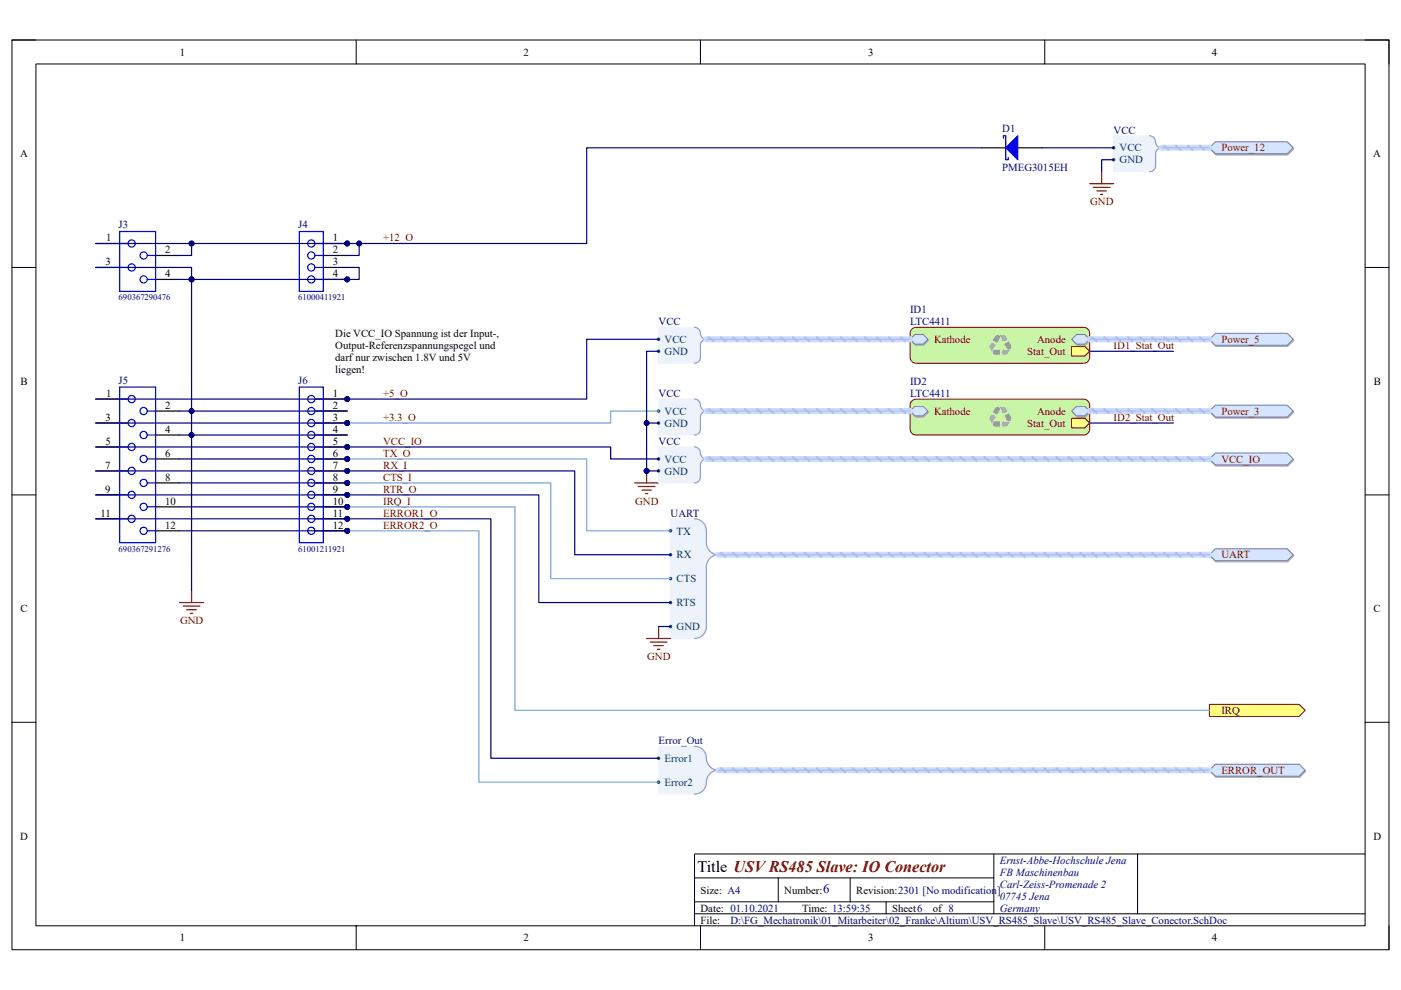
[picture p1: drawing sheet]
<svg xmlns="http://www.w3.org/2000/svg" width="297mm" height="210mm" viewBox="0 0 297 210" stroke-linecap="round" stroke-linejoin="round" font-family="sans-serif">
<path d="M2.5 8.5h292v192.9h-292z" fill="none" stroke="#000" stroke-width=".21"/>
<path d="M7.6 13.6h281.8v182.8h-281.8z" fill="#fff"/>
<g fill="none" stroke="#000" stroke-width=".21">
<path d="M2.5 8.5h5.1M7.6 13.6h281.8v182.8h-281.8zM75.5 8.5v5.1M148.5 8.5v5.1M221.5 8.5v5.1M289.4 8.5h5.1v5.1M2.5 56.7h5.1M289.4 56.7h5.1M2.5 105h5.1M289.4 105h5.1M2.5 153.2h5.1M289.4 153.2h5.1"/>
<path d="M75.5 196.4v5M147.3 186.2h63.4M147.3 193.8h142.1M147.3 191.3h63.4M148.5 196.4v5M165 186.2v5.1M180.3 186.2v5.1M187.9 191.3v2.5M210.7 181.1v12.7M221.5 196.4v5M241.2 181.1h-93.9v15.3M289.4 181.1h-48.2v12.7"/>
<path d="M294.5 196.4v5"/>
</g>
<path d="M256.5 87.4l1.3-1.2h15.2l1.3 1.2-1.3 1.3h-15.2z" fill-rule="evenodd" fill="#bac0ca"/>
<path d="M256.5 87.4l1.3-1.2h15.2l1.3 1.2-1.3 1.3h-15.2z" fill="none" stroke="#a6acb6" stroke-width=".21"/>
<path d="M256.4 87.2l1.3-1.3h15.2l1.3 1.3-1.3 1.3h-15.2z" fill-rule="evenodd" fill="#d5e4ff"/>
<path d="M256.4 87.2l1.3-1.3h15.2l1.3 1.3-1.3 1.3h-15.2z" fill="none" stroke="#70809b" stroke-width=".21"/>
<path d="M256.5 72.2l1.3-1.2h15.2l1.3 1.2-1.3 1.3h-15.2z" fill-rule="evenodd" fill="#bac0ca"/>
<path d="M256.5 72.2l1.3-1.2h15.2l1.3 1.2-1.3 1.3h-15.2z" fill="none" stroke="#a6acb6" stroke-width=".21"/>
<path d="M256.4 72l1.3-1.3h15.2l1.3 1.3-1.3 1.2h-15.2z" fill-rule="evenodd" fill="#d5e4ff"/>
<path d="M256.4 72l1.3-1.3h15.2l1.3 1.3-1.3 1.2h-15.2z" fill="none" stroke="#70809b" stroke-width=".21"/>
<path d="M256.5 31.6l1.3-1.3h15.2l1.3 1.3-1.3 1.3h-15.2z" fill-rule="evenodd" fill="#bac0ca"/>
<path d="M256.5 31.6l1.3-1.3h15.2l1.3 1.3-1.3 1.3h-15.2z" fill="none" stroke="#a6acb6" stroke-width=".21"/>
<path d="M256.4 31.3l1.3-1.2h15.2l1.3 1.2-1.3 1.3h-15.2z" fill-rule="evenodd" fill="#d5e4ff"/>
<path d="M256.4 31.3l1.3-1.2h15.2l1.3 1.2-1.3 1.3h-15.2z" fill="none" stroke="#70809b" stroke-width=".21"/>
<path d="M193.2 85.2l.6-.5h.4h35.6a1.26 1.26 0 0 1 1.2 1.2v5.1a1.26 1.26 0 0 1-1.2 1.3h-35.6a1.26 1.26 0 0 1-1.2-1.3v-5.1z" fill-rule="evenodd" fill="#c8f6a6"/>
<path d="M193.2 85.2l.6-.5h.4h35.6a1.26 1.26 0 0 1 1.2 1.2v5.1a1.26 1.26 0 0 1-1.2 1.3h-35.6a1.26 1.26 0 0 1-1.2-1.3v-5.1z" fill="none" stroke="#800000" stroke-width=".21"/>
<path d="M211.7 86.3h1.3l.5 .6 .4-.2-.6 1h-1.1l.3-.2-.5-1z" fill="#83d79a"/>
<path d="M211.2 86.3h.4l.5 .5-.7 1.2-1-.6z" fill="#83bc95"/>
<path d="M212.8 89v.4h1.2l.3-.1-.6 1.1-.9 .1v.5l-.5-1z" fill="#83d79a"/>
<path d="M212.9 88.2l1-.6a1.85 1.85 0 0 1 .5 1.4l-.2 .3-.6 .1z" fill="#83bc95"/>
<path d="M209.7 87.9h1.1l.6 1-.4-.2-.6 1v.3l-.7-1.2 .4-.7z" fill="#83d79a"/>
<path d="M210.6 89.4h1.4v1.1a1.72 1.72 0 0 1-1.5-.3z" fill="#83bc95"/>
<path d="M227.3 87.4l1.1-1h1.7l1.1 1-1.1 1.1h-1.7z" fill-rule="evenodd" fill="#bac0ca"/>
<path d="M227.3 87.4l1.1-1h1.7l1.1 1-1.1 1.1h-1.7z" fill="none" stroke="#a6acb6" stroke-width=".21"/>
<path d="M227.2 87.2l1-1h1.8l1 1-1 1h-1.8z" fill-rule="evenodd" fill="#d5e4ff"/>
<path d="M227.2 87.2l1-1h1.8l1 1-1 1h-1.8z" fill="none" stroke="#70809b" stroke-width=".21"/>
<path d="M193.1 87.4l1-1h1.8l1 1-1 1.1h-1.8z" fill-rule="evenodd" fill="#bac0ca"/>
<path d="M193.1 87.4l1-1h1.8l1 1-1 1.1h-1.8z" fill="none" stroke="#a6acb6" stroke-width=".21"/>
<path d="M193 87.2l1-1h1.7l1.1 1-1.1 1h-1.7z" fill-rule="evenodd" fill="#d5e4ff"/>
<path d="M193 87.2l1-1h1.7l1.1 1-1.1 1h-1.7z" fill="none" stroke="#70809b" stroke-width=".21"/>
<path d="M227.2 88.7h2.8l1 1-1 1h-2.8z" fill-rule="evenodd" fill="#ffff80"/>
<path d="M227.2 88.7h2.8l1 1-1 1h-2.8z" fill="none" stroke="#800000" stroke-width=".21"/>
<path d="M193.2 69.9l.6-.4 .4-.1h35.6a1.27 1.27 0 0 1 1.2 1.3v5.1a1.27 1.27 0 0 1-1.2 1.2h-35.6a1.27 1.27 0 0 1-1.2-1.2v-5.1z" fill-rule="evenodd" fill="#c8f6a6"/>
<path d="M193.2 69.9l.6-.4 .4-.1h35.6a1.27 1.27 0 0 1 1.2 1.3v5.1a1.27 1.27 0 0 1-1.2 1.2h-35.6a1.27 1.27 0 0 1-1.2-1.2v-5.1z" fill="none" stroke="#800000" stroke-width=".21"/>
<path d="M211.7 71h1.3l.5 .7 .4-.2-.6 .9h-1.1l.3-.2-.5-.9z" fill="#83d79a"/>
<path d="M211.2 71.1l.4-.1 .5 .6-.7 1.1-1-.5z" fill="#83bc95"/>
<path d="M212.8 73.8v.4h1.2l.3-.2-.6 1.1-.9 .2v.4l-.5-.9z" fill="#83d79a"/>
<path d="M212.9 72.9l1-.5a1.85 1.85 0 0 1 .5 1.4l-.2 .2-.6 .1z" fill="#83bc95"/>
<path d="M209.7 72.7h1.1l.6 .9-.4-.2-.6 1.1v.3l-.7-1.2 .4-.7z" fill="#83d79a"/>
<path d="M210.6 74.1h1.4v1.1a1.72 1.72 0 0 1-1.5-.2z" fill="#83bc95"/>
<path d="M227.3 72.2l1.1-1h1.7l1.1 1-1.1 1h-1.7z" fill-rule="evenodd" fill="#bac0ca"/>
<path d="M227.3 72.2l1.1-1h1.7l1.1 1-1.1 1h-1.7z" fill="none" stroke="#a6acb6" stroke-width=".21"/>
<path d="M227.2 72l1-1h1.8l1 1-1 1h-1.8z" fill-rule="evenodd" fill="#d5e4ff"/>
<path d="M227.2 72l1-1h1.8l1 1-1 1h-1.8z" fill="none" stroke="#70809b" stroke-width=".21"/>
<path d="M193.1 72.2l1-1h1.8l1 1-1 1h-1.8z" fill-rule="evenodd" fill="#bac0ca"/>
<path d="M193.1 72.2l1-1h1.8l1 1-1 1h-1.8z" fill="none" stroke="#a6acb6" stroke-width=".21"/>
<path d="M194 71h1.7l1.1 1-1.1 1h-1.7l-1-1z" fill-rule="evenodd" fill="#d5e4ff"/>
<path d="M194 71h1.7l1.1 1-1.1 1h-1.7l-1-1z" fill="none" stroke="#70809b" stroke-width=".21"/>
<path d="M227.2 73.5h2.8l1 1-1 1h-2.8z" fill-rule="evenodd" fill="#ffff80"/>
<path d="M227.2 73.5h2.8l1 1-1 1h-2.8z" fill="none" stroke="#800000" stroke-width=".21"/>
<path d="M38.1 127.8h5.1M38.8 128.6h3.6M39.6 129.3h2M40.4 130.1h.5M40.6 125.3v2.5" fill="none" stroke="#800000" stroke-width=".25"/>
<path d="M139.6 69.4h7.6a1.3 1.3 0 0 1 1.3 1.6l.3 .5 .7 .5-.7 .4-.3 .5v2.9l-.1 .6-.5 .5-.7 .1h-7.6z" fill-rule="evenodd" fill="#edf2fb"/>
<path d="M139.6 69.4h7.6a1.3 1.3 0 0 1 1.3 1.6l.3 .5 .7 .5-.7 .4-.3 .5v2.9l-.1 .6-.5 .5-.7 .1h-7.6z" fill="none" stroke="#edf2fb" stroke-width=".21"/>
<path d="M147.2 69.4a1.42 1.42 0 0 1 1.4 1.7 1.28 1.28 0 0 0 1.2 .9 1.26 1.26 0 0 0-1.3 1.2v2.6a1.25 1.25 0 0 1-1.3 1.2" fill="none" stroke="#909ec9" stroke-width=".25"/>
<circle cx="139.6" cy="72" r=".25" fill="#003a70"/>
<circle cx="139.6" cy="72" r=".25" fill="none" stroke="#003a70" stroke-width=".21"/>
<circle cx="139.6" cy="74.5" r=".25" fill="#003a70"/>
<circle cx="139.6" cy="74.5" r=".25" fill="none" stroke="#003a70" stroke-width=".21"/>
<path d="M139.6 84.6h7.6a1.3 1.3 0 0 1 1.3 1.6l.3 .6 .7 .4-.7 .4-.3 .5v2.9l-.1 .6-.5 .5-.7 .2h-7.6z" fill-rule="evenodd" fill="#edf2fb"/>
<path d="M139.6 84.6h7.6a1.3 1.3 0 0 1 1.3 1.6l.3 .6 .7 .4-.7 .4-.3 .5v2.9l-.1 .6-.5 .5-.7 .2h-7.6z" fill="none" stroke="#edf2fb" stroke-width=".21"/>
<path d="M147.2 84.6a1.43 1.43 0 0 1 1.4 1.7 1.28 1.28 0 0 0 1.2 .9 1.27 1.27 0 0 0-1.3 1.3v2.5a1.26 1.26 0 0 1-1.3 1.3" fill="none" stroke="#909ec9" stroke-width=".25"/>
<circle cx="139.6" cy="87.2" r=".25" fill="#003a70"/>
<circle cx="139.6" cy="87.2" r=".25" fill="none" stroke="#003a70" stroke-width=".21"/>
<circle cx="139.6" cy="89.7" r=".25" fill="#003a70"/>
<circle cx="139.6" cy="89.7" r=".25" fill="none" stroke="#003a70" stroke-width=".21"/>
<path d="M137.1 99.9v2.5M134.6 102.4h5M135.3 103.2h3.6M136.1 103.9h2M136.8 104.7h.5" fill="none" stroke="#800000" stroke-width=".25"/>
<circle cx="137.1" cy="99.9" r=".51" fill="#000080"/>
<circle cx="137.1" cy="99.9" r=".51" fill="none" stroke="#000080" stroke-width=".21"/>
<path d="M236.1 28.8h7.6a1.33 1.33 0 0 1 1.3 1.6l.3 .5 .7 .4-.7 .5-.3 .5v2.9l-.2 .6-.4 .5-.7 .1h-7.6z" fill-rule="evenodd" fill="#edf2fb"/>
<path d="M236.1 28.8h7.6a1.33 1.33 0 0 1 1.3 1.6l.3 .5 .7 .4-.7 .5-.3 .5v2.9l-.2 .6-.4 .5-.7 .1h-7.6z" fill="none" stroke="#edf2fb" stroke-width=".21"/>
<path d="M243.7 28.8a1.44 1.44 0 0 1 1.4 1.7 1.26 1.26 0 0 0 1.2 .8 1.26 1.26 0 0 0-1.3 1.3v2.6a1.27 1.27 0 0 1-1.3 1.2" fill="none" stroke="#909ec9" stroke-width=".25"/>
<circle cx="236.1" cy="31.3" r=".25" fill="#003a70"/>
<circle cx="236.1" cy="31.3" r=".25" fill="none" stroke="#003a70" stroke-width=".21"/>
<circle cx="236.1" cy="33.9" r=".25" fill="#003a70"/>
<circle cx="236.1" cy="33.9" r=".25" fill="none" stroke="#003a70" stroke-width=".21"/>
<path d="M231 39h5.1M231.8 39.7h3.5M233.6 36.4v2.6M232.6 40.5h2M233.3 41.2h.5" fill="none" stroke="#800000" stroke-width=".25"/>
<circle cx="73.6" cy="84.6" r=".51" fill="#000080"/>
<circle cx="73.6" cy="84.6" r=".51" fill="none" stroke="#000080" stroke-width=".21"/>
<circle cx="73.6" cy="89.7" r=".51" fill="#000080"/>
<circle cx="73.6" cy="89.7" r=".51" fill="none" stroke="#000080" stroke-width=".21"/>
<circle cx="73.6" cy="94.8" r=".51" fill="#000080"/>
<circle cx="73.6" cy="94.8" r=".51" fill="none" stroke="#000080" stroke-width=".21"/>
<circle cx="73.6" cy="97.3" r=".51" fill="#000080"/>
<circle cx="73.6" cy="97.3" r=".51" fill="none" stroke="#000080" stroke-width=".21"/>
<circle cx="73.6" cy="99.9" r=".51" fill="#000080"/>
<circle cx="73.6" cy="99.9" r=".51" fill="none" stroke="#000080" stroke-width=".21"/>
<circle cx="73.6" cy="102.4" r=".51" fill="#000080"/>
<circle cx="73.6" cy="102.4" r=".51" fill="none" stroke="#000080" stroke-width=".21"/>
<circle cx="73.6" cy="105" r=".51" fill="#000080"/>
<circle cx="73.6" cy="105" r=".51" fill="none" stroke="#000080" stroke-width=".21"/>
<circle cx="73.6" cy="107.5" r=".51" fill="#000080"/>
<circle cx="73.6" cy="107.5" r=".51" fill="none" stroke="#000080" stroke-width=".21"/>
<circle cx="73.6" cy="110" r=".51" fill="#000080"/>
<circle cx="73.6" cy="110" r=".51" fill="none" stroke="#000080" stroke-width=".21"/>
<circle cx="73.6" cy="112.6" r=".51" fill="#000080"/>
<circle cx="73.6" cy="112.6" r=".51" fill="none" stroke="#000080" stroke-width=".21"/>
<g fill="none" stroke="#00f" stroke-width=".25">
<circle cx="66" cy="99.9" r=".76"/>
<circle cx="66" cy="94.8" r=".76"/>
<circle cx="66" cy="87.2" r=".76"/>
<circle cx="66" cy="84.6" r=".76"/>
<circle cx="66" cy="89.7" r=".76"/>
<circle cx="66" cy="92.3" r=".76"/>
<circle cx="66" cy="97.3" r=".76"/>
<circle cx="66" cy="102.4" r=".76"/>
<circle cx="66" cy="105" r=".76"/>
<circle cx="66" cy="110" r=".76"/>
<circle cx="66" cy="112.6" r=".76"/>
<circle cx="66" cy="107.5" r=".76"/>
</g>
<path d="M68.5 87.2h5.1M68.5 84.6h5.1" fill="none" stroke="#000" stroke-width=".25"/>
<circle cx="73.6" cy="84.6" r=".51" fill="#000080"/>
<circle cx="73.6" cy="84.6" r=".51" fill="none" stroke="#000080" stroke-width=".21"/>
<path d="M66.8 87.2h1.7M66.8 84.6h1.7" fill="none" stroke="#00f" stroke-width=".25"/>
<path d="M68.5 89.7h5.1" fill="none" stroke="#000" stroke-width=".25"/>
<circle cx="73.6" cy="89.7" r=".51" fill="#000080"/>
<circle cx="73.6" cy="89.7" r=".51" fill="none" stroke="#000080" stroke-width=".21"/>
<path d="M66.8 89.7h1.7M66.8 92.3h1.7" fill="none" stroke="#00f" stroke-width=".25"/>
<path d="M68.5 92.3h5.1M68.5 94.8h5.1" fill="none" stroke="#000" stroke-width=".25"/>
<circle cx="73.6" cy="94.8" r=".51" fill="#000080"/>
<circle cx="73.6" cy="94.8" r=".51" fill="none" stroke="#000080" stroke-width=".21"/>
<path d="M66.8 94.8h1.7" fill="none" stroke="#00f" stroke-width=".25"/>
<path d="M68.5 97.3h5.1" fill="none" stroke="#000" stroke-width=".25"/>
<circle cx="73.6" cy="97.3" r=".51" fill="#000080"/>
<circle cx="73.6" cy="97.3" r=".51" fill="none" stroke="#000080" stroke-width=".21"/>
<path d="M66.8 97.3h1.7" fill="none" stroke="#00f" stroke-width=".25"/>
<path d="M68.5 99.9h5.1" fill="none" stroke="#000" stroke-width=".25"/>
<circle cx="73.6" cy="99.9" r=".51" fill="#000080"/>
<circle cx="73.6" cy="99.9" r=".51" fill="none" stroke="#000080" stroke-width=".21"/>
<path d="M66.8 99.9h1.7" fill="none" stroke="#00f" stroke-width=".25"/>
<path d="M68.5 102.4h5.1" fill="none" stroke="#000" stroke-width=".25"/>
<circle cx="73.6" cy="102.4" r=".51" fill="#000080"/>
<circle cx="73.6" cy="102.4" r=".51" fill="none" stroke="#000080" stroke-width=".21"/>
<path d="M66.8 102.4h1.7" fill="none" stroke="#00f" stroke-width=".25"/>
<path d="M68.5 105h5.1" fill="none" stroke="#000" stroke-width=".25"/>
<circle cx="73.6" cy="105" r=".51" fill="#000080"/>
<circle cx="73.6" cy="105" r=".51" fill="none" stroke="#000080" stroke-width=".21"/>
<path d="M66.8 105h1.7" fill="none" stroke="#00f" stroke-width=".25"/>
<path d="M68.5 107.5h5.1" fill="none" stroke="#000" stroke-width=".25"/>
<circle cx="73.6" cy="107.5" r=".51" fill="#000080"/>
<circle cx="73.6" cy="107.5" r=".51" fill="none" stroke="#000080" stroke-width=".21"/>
<path d="M66.8 107.5h1.7" fill="none" stroke="#00f" stroke-width=".25"/>
<path d="M68.5 110h5.1" fill="none" stroke="#000" stroke-width=".25"/>
<circle cx="73.6" cy="110" r=".51" fill="#000080"/>
<circle cx="73.6" cy="110" r=".51" fill="none" stroke="#000080" stroke-width=".21"/>
<path d="M66.8 110h1.7" fill="none" stroke="#00f" stroke-width=".25"/>
<path d="M68.5 112.6h5.1" fill="none" stroke="#000" stroke-width=".25"/>
<circle cx="73.6" cy="112.6" r=".51" fill="#000080"/>
<circle cx="73.6" cy="112.6" r=".51" fill="none" stroke="#000080" stroke-width=".21"/>
<path d="M63.5 82.1h5v33h-5zM66.8 112.6h1.7" fill="none" stroke="#00f" stroke-width=".25"/>
<path d="M257.8 96.3h15.2l1.3 1.3-1.3 1.3h-15.2l-1.3-1.3z" fill-rule="evenodd" fill="#bac0ca"/>
<path d="M257.8 96.3h15.2l1.3 1.3-1.3 1.3h-15.2l-1.3-1.3z" fill="none" stroke="#a6acb6" stroke-width=".21"/>
<path d="M256.4 97.3l1.3-1.2h15.2l1.3 1.2-1.3 1.3h-15.2z" fill-rule="evenodd" fill="#d5e4ff"/>
<path d="M256.4 97.3l1.3-1.2h15.2l1.3 1.2-1.3 1.3h-15.2z" fill="none" stroke="#70809b" stroke-width=".21"/>
<path d="M139.6 94.8h7.6a1.3 1.3 0 0 1 1.3 1.6l.3 .5 .7 .4-.7 .5-.3 .5v2.9l-.1 .6-.5 .5-.7 .1h-7.6z" fill-rule="evenodd" fill="#edf2fb"/>
<path d="M139.6 94.8h7.6a1.3 1.3 0 0 1 1.3 1.6l.3 .5 .7 .4-.7 .5-.3 .5v2.9l-.1 .6-.5 .5-.7 .1h-7.6z" fill="none" stroke="#edf2fb" stroke-width=".21"/>
<path d="M147.2 94.8a1.43 1.43 0 0 1 1.4 1.7 1.28 1.28 0 0 0 1.2 .8 1.27 1.27 0 0 0-1.3 1.3v2.6a1.26 1.26 0 0 1-1.3 1.2" fill="none" stroke="#909ec9" stroke-width=".25"/>
<circle cx="139.6" cy="97.3" r=".25" fill="#003a70"/>
<circle cx="139.6" cy="97.3" r=".25" fill="none" stroke="#003a70" stroke-width=".21"/>
<circle cx="139.6" cy="99.9" r=".25" fill="#003a70"/>
<circle cx="139.6" cy="99.9" r=".25" fill="none" stroke="#003a70" stroke-width=".21"/>
<path d="M256.4 149.4h19.1l1.2 1.3-1.2 1.2h-19.1z" fill-rule="evenodd" fill="#ffff80"/>
<path d="M256.4 149.4h19.1l1.2 1.3-1.2 1.2h-19.1z" fill="none" stroke="#800000" stroke-width=".21"/>
<path d="M257.8 162.3h17.8l1.3 1.3-1.3 1.3h-17.8l-1.3-1.3z" fill-rule="evenodd" fill="#bac0ca"/>
<path d="M257.8 162.3h17.8l1.3 1.3-1.3 1.3h-17.8l-1.3-1.3z" fill="none" stroke="#a6acb6" stroke-width=".21"/>
<path d="M256.4 163.4l1.3-1.3h17.8l1.2 1.3-1.2 1.2h-17.8z" fill-rule="evenodd" fill="#d5e4ff"/>
<path d="M256.4 163.4l1.3-1.3h17.8l1.2 1.3-1.2 1.2h-17.8z" fill="none" stroke="#70809b" stroke-width=".21"/>
<path d="M142.2 110h5l1.3 .4 1 .9 .3 1.3v3.2l.6 1 1.3 .9-1.3 .8-.6 1.1v13.3l-.3 1.3-1 .9-1.3 .3h-5z" fill-rule="evenodd" fill="#edf2fb"/>
<path d="M142.2 110h5l1.3 .4 1 .9 .3 1.3v3.2l.6 1 1.3 .9-1.3 .8-.6 1.1v13.3l-.3 1.3-1 .9-1.3 .3h-5z" fill="none" stroke="#edf2fb" stroke-width=".21"/>
<path d="M147.2 110a2.52 2.52 0 0 1 2.6 2.6v2.5a2.55 2.55 0 0 0 2.5 2.6 2.53 2.53 0 0 0-2.5 2.5v12.7a2.53 2.53 0 0 1-2.6 2.5" fill="none" stroke="#909ec9" stroke-width=".25"/>
<circle cx="142.2" cy="117.7" r=".25" fill="#003a70"/>
<circle cx="142.2" cy="117.7" r=".25" fill="none" stroke="#003a70" stroke-width=".21"/>
<circle cx="142.2" cy="112.6" r=".25" fill="#003a70"/>
<circle cx="142.2" cy="112.6" r=".25" fill="none" stroke="#003a70" stroke-width=".21"/>
<circle cx="142.2" cy="127.8" r=".25" fill="#003a70"/>
<circle cx="142.2" cy="127.8" r=".25" fill="none" stroke="#003a70" stroke-width=".21"/>
<circle cx="142.2" cy="122.7" r=".25" fill="#003a70"/>
<circle cx="142.2" cy="122.7" r=".25" fill="none" stroke="#003a70" stroke-width=".21"/>
<circle cx="142.2" cy="132.9" r=".25" fill="#003a70"/>
<circle cx="142.2" cy="132.9" r=".25" fill="none" stroke="#003a70" stroke-width=".21"/>
<path d="M256.5 117.9l1.3-1.3h15.2l1.3 1.3-1.3 1.3h-15.2z" fill-rule="evenodd" fill="#bac0ca"/>
<path d="M256.5 117.9l1.3-1.3h15.2l1.3 1.3-1.3 1.3h-15.2z" fill="none" stroke="#a6acb6" stroke-width=".21"/>
<path d="M256.4 117.7l1.3-1.3h15.2l1.3 1.3-1.3 1.2h-15.2z" fill-rule="evenodd" fill="#d5e4ff"/>
<path d="M256.4 117.7l1.3-1.3h15.2l1.3 1.3-1.3 1.2h-15.2z" fill="none" stroke="#70809b" stroke-width=".21"/>
<path d="M137.1 135.4h5.1M137.9 136.2h3.5M138.6 136.9h2M139.4 137.7h.5M139.6 132.9v2.5" fill="none" stroke="#800000" stroke-width=".25"/>
<path d="M139.6 158.3h7.6a2.62 2.62 0 0 1 2.6 3.2l.6 1 1.3 .9-1.3 .8-.6 1.1a2.62 2.62 0 0 1-2.6 3.1h-7.6z" fill-rule="evenodd" fill="#edf2fb"/>
<path d="M139.6 158.3h7.6a2.62 2.62 0 0 1 2.6 3.2l.6 1 1.3 .9-1.3 .8-.6 1.1a2.62 2.62 0 0 1-2.6 3.1h-7.6z" fill="none" stroke="#edf2fb" stroke-width=".21"/>
<path d="M147.2 158.3a2.71 2.71 0 0 1 2.6 3.1 2.55 2.55 0 0 0 2.5 2 2.72 2.72 0 0 0-2.6 3.1 2.52 2.52 0 0 1-2.5 1.9" fill="none" stroke="#909ec9" stroke-width=".25"/>
<circle cx="139.6" cy="160.8" r=".25" fill="#003a70"/>
<circle cx="139.6" cy="160.8" r=".25" fill="none" stroke="#003a70" stroke-width=".21"/>
<circle cx="139.6" cy="165.9" r=".25" fill="#003a70"/>
<circle cx="139.6" cy="165.9" r=".25" fill="none" stroke="#003a70" stroke-width=".21"/>
<path d="M208.2 31.3h5.1M215.8 31.3h5.1" fill="none" stroke="#000" stroke-width=".25"/>
<path d="M213.3 31.3l2.5-2.5v5.1z" fill="#00f"/>
<path d="M212.7 29.3v-.5h.6v5.1h.5v-.5M213.3 31.3l2.5-2.5v5.1z" fill="none" stroke="#00f" stroke-width=".25"/>
<circle cx="73.6" cy="51.6" r=".51" fill="#000080"/>
<circle cx="73.6" cy="51.6" r=".51" fill="none" stroke="#000080" stroke-width=".21"/>
<circle cx="73.6" cy="59.3" r=".51" fill="#000080"/>
<circle cx="73.6" cy="59.3" r=".51" fill="none" stroke="#000080" stroke-width=".21"/>
<g fill="none" stroke="#00f" stroke-width=".25">
<circle cx="66" cy="56.7" r=".76"/>
<circle cx="66" cy="54.2" r=".76"/>
<circle cx="66" cy="51.6" r=".76"/>
<circle cx="66" cy="59.3" r=".76"/>
</g>
<path d="M68.5 54.2h5.1M68.5 51.6h5.1" fill="none" stroke="#000" stroke-width=".25"/>
<circle cx="73.6" cy="51.6" r=".51" fill="#000080"/>
<circle cx="73.6" cy="51.6" r=".51" fill="none" stroke="#000080" stroke-width=".21"/>
<path d="M66.8 54.2h1.7M66.8 51.6h1.7M66.8 56.7h1.7" fill="none" stroke="#00f" stroke-width=".25"/>
<path d="M68.5 56.7h5.1M68.5 59.3h5.1" fill="none" stroke="#000" stroke-width=".25"/>
<circle cx="73.6" cy="59.3" r=".51" fill="#000080"/>
<circle cx="73.6" cy="59.3" r=".51" fill="none" stroke="#000080" stroke-width=".21"/>
<g fill="none" stroke="#00f" stroke-width=".25">
<path d="M25.4 49.1h7.6v12.7h-7.6zM25.4 51.6h1.8M25.4 56.7h1.8M31.2 59.3h1.8M31.2 54.2h1.8M63.5 49.1h5v12.7h-5zM66.8 59.3h1.7M25.4 82.1h7.6v33h-7.6zM25.4 84.6h1.8M25.4 89.7h1.8M25.4 94.8h1.8M25.4 99.9h1.8"/>
<path d="M31.2 87.2h1.8M31.2 92.3h1.8M31.2 97.3h1.8M25.4 105h1.8M25.4 110h1.8M31.2 102.4h1.8M31.2 107.5h1.8M31.2 112.6h1.8"/>
<circle cx="27.9" cy="51.6" r=".76"/>
<circle cx="27.9" cy="56.7" r=".76"/>
<circle cx="30.5" cy="54.2" r=".76"/>
<circle cx="30.5" cy="59.3" r=".76"/>
<circle cx="27.9" cy="89.7" r=".76"/>
<circle cx="27.9" cy="94.8" r=".76"/>
<circle cx="27.9" cy="99.9" r=".76"/>
<circle cx="27.9" cy="84.6" r=".76"/>
<circle cx="30.5" cy="97.3" r=".76"/>
<circle cx="30.5" cy="87.2" r=".76"/>
<circle cx="30.5" cy="92.3" r=".76"/>
<circle cx="27.9" cy="105" r=".76"/>
<circle cx="27.9" cy="110" r=".76"/>
<circle cx="30.5" cy="107.5" r=".76"/>
<circle cx="30.5" cy="102.4" r=".76"/>
<circle cx="30.5" cy="112.6" r=".76"/>
</g>
<g fill="none" stroke="#000" stroke-width=".25">
<path d="M20.3 51.6h5.1M20.3 56.7h5.1M33 54.2h5.1M33 59.3h5.1M20.3 84.6h5.1M20.3 89.7h5.1M20.3 94.8h5.1M20.3 99.9h5.1M33 87.2h5.1M33 92.3h5.1M33 97.3h5.1M20.3 105h5.1"/>
<path d="M20.3 110h5.1M33 102.4h5.1M33 107.5h5.1M33 112.6h5.1"/>
</g>
<path d="M40.6 59.3v27.9" fill="none" stroke="#000080" stroke-width=".25"/>
<circle cx="40.6" cy="59.3" r=".51" fill="#000080"/>
<circle cx="40.6" cy="59.3" r=".51" fill="none" stroke="#000080" stroke-width=".21"/>
<circle cx="40.6" cy="87.2" r=".51" fill="#000080"/>
<circle cx="40.6" cy="87.2" r=".51" fill="none" stroke="#000080" stroke-width=".21"/>
<path d="M246.3 31.3h10.1" fill="none" stroke="#cbdaff" stroke-width="1.3"/>
<path d="M246.8 30.9l1 .9M249.3 30.9l1 .9M251.8 30.9l1.1 .9M254.4 30.9l1 .9" fill="none" stroke="#adbce7" stroke-width=".38"/>
<path d="M246.3 31.3h10.1" fill="none" stroke="#adbce7" stroke-width=".25"/>
<path d="M20.3 110h83.8v50.8h35.5" fill="none" stroke="#000080" stroke-width=".25"/>
<circle cx="73.6" cy="110" r=".51" fill="#000080"/>
<circle cx="73.6" cy="110" r=".51" fill="none" stroke="#000080" stroke-width=".21"/>
<path d="M20.3 105h93.9v22.8h28" fill="none" stroke="#000080" stroke-width=".25"/>
<circle cx="73.6" cy="105" r=".51" fill="#000080"/>
<circle cx="73.6" cy="105" r=".51" fill="none" stroke="#000080" stroke-width=".21"/>
<path d="M20.3 99.9h101.6v17.8h20.3" fill="none" stroke="#000080" stroke-width=".25"/>
<circle cx="73.6" cy="99.9" r=".51" fill="#000080"/>
<circle cx="73.6" cy="99.9" r=".51" fill="none" stroke="#000080" stroke-width=".21"/>
<path d="M20.3 94.8h109.2v2.5h10.1" fill="none" stroke="#000080" stroke-width=".25"/>
<circle cx="73.6" cy="94.8" r=".51" fill="#000080"/>
<circle cx="73.6" cy="94.8" r=".51" fill="none" stroke="#000080" stroke-width=".21"/>
<path d="M20.3 89.7h53.3" fill="none" stroke="#000080" stroke-width=".25"/>
<circle cx="73.6" cy="89.7" r=".51" fill="#000080"/>
<circle cx="73.6" cy="89.7" r=".51" fill="none" stroke="#000080" stroke-width=".21"/>
<path d="M139.6 72h-15.2v12.6h-104.1" fill="none" stroke="#000080" stroke-width=".25"/>
<circle cx="73.6" cy="84.6" r=".51" fill="#000080"/>
<circle cx="73.6" cy="84.6" r=".51" fill="none" stroke="#000080" stroke-width=".21"/>
<path d="M20.3 56.7h20.3v2.6h-2.5" fill="none" stroke="#000080" stroke-width=".25"/>
<circle cx="40.6" cy="59.3" r=".51" fill="#000080"/>
<circle cx="40.6" cy="59.3" r=".51" fill="none" stroke="#000080" stroke-width=".21"/>
<path d="M20.3 51.6h20.3" fill="none" stroke="#000080" stroke-width=".25"/>
<circle cx="40.6" cy="51.6" r=".51" fill="#000080"/>
<circle cx="40.6" cy="51.6" r=".51" fill="none" stroke="#000080" stroke-width=".21"/>
<path d="M38.1 112.6h35.5" fill="none" stroke="#000080" stroke-width=".25"/>
<circle cx="73.6" cy="112.6" r=".51" fill="#000080"/>
<circle cx="73.6" cy="112.6" r=".51" fill="none" stroke="#000080" stroke-width=".21"/>
<path d="M38.1 107.5h35.5" fill="none" stroke="#000080" stroke-width=".25"/>
<circle cx="73.6" cy="107.5" r=".51" fill="#000080"/>
<circle cx="73.6" cy="107.5" r=".51" fill="none" stroke="#000080" stroke-width=".21"/>
<path d="M38.1 102.4h35.5" fill="none" stroke="#000080" stroke-width=".25"/>
<circle cx="73.6" cy="102.4" r=".51" fill="#000080"/>
<circle cx="73.6" cy="102.4" r=".51" fill="none" stroke="#000080" stroke-width=".21"/>
<path d="M38.1 97.3h35.5" fill="none" stroke="#000080" stroke-width=".25"/>
<circle cx="73.6" cy="97.3" r=".51" fill="#000080"/>
<circle cx="73.6" cy="97.3" r=".51" fill="none" stroke="#000080" stroke-width=".21"/>
<path d="M38.1 92.3h2.5" fill="none" stroke="#000080" stroke-width=".25"/>
<circle cx="40.6" cy="92.3" r=".51" fill="#000080"/>
<circle cx="40.6" cy="92.3" r=".51" fill="none" stroke="#000080" stroke-width=".21"/>
<path d="M38.1 87.2h2.5" fill="none" stroke="#000080" stroke-width=".25"/>
<circle cx="40.6" cy="87.2" r=".51" fill="#000080"/>
<circle cx="40.6" cy="87.2" r=".51" fill="none" stroke="#000080" stroke-width=".21"/>
<path d="M208.2 31.3h-83.8v20.3h-83.8v2.6h-2.5" fill="none" stroke="#000080" stroke-width=".25"/>
<circle cx="40.6" cy="51.6" r=".51" fill="#000080"/>
<circle cx="40.6" cy="51.6" r=".51" fill="none" stroke="#000080" stroke-width=".21"/>
<circle cx="73.6" cy="51.6" r=".51" fill="#000080"/>
<circle cx="73.6" cy="51.6" r=".51" fill="none" stroke="#000080" stroke-width=".21"/>
<circle cx="76.2" cy="51.6" r=".51" fill="#000080"/>
<circle cx="76.2" cy="51.6" r=".51" fill="none" stroke="#000080" stroke-width=".21"/>
<path d="M40.6 92.3h33" fill="none" stroke="#000080" stroke-width=".25"/>
<circle cx="40.6" cy="92.3" r=".51" fill="#000080"/>
<circle cx="40.6" cy="92.3" r=".51" fill="none" stroke="#000080" stroke-width=".21"/>
<path d="M73.6 87.2h-33v38.1" fill="none" stroke="#000080" stroke-width=".25"/>
<circle cx="40.6" cy="87.2" r=".51" fill="#000080"/>
<circle cx="40.6" cy="87.2" r=".51" fill="none" stroke="#000080" stroke-width=".21"/>
<circle cx="40.6" cy="92.3" r=".51" fill="#000080"/>
<circle cx="40.6" cy="92.3" r=".51" fill="none" stroke="#000080" stroke-width=".21"/>
<path d="M73.6 56.7h2.6v2.6h-35.6" fill="none" stroke="#000080" stroke-width=".25"/>
<circle cx="40.6" cy="59.3" r=".51" fill="#000080"/>
<circle cx="40.6" cy="59.3" r=".51" fill="none" stroke="#000080" stroke-width=".21"/>
<circle cx="73.6" cy="59.3" r=".51" fill="#000080"/>
<circle cx="73.6" cy="59.3" r=".51" fill="none" stroke="#000080" stroke-width=".21"/>
<path d="M73.6 112.6h27.9v53.3h38.1" fill="none" stroke="#6fa8dc" stroke-width=".25"/>
<circle cx="73.6" cy="112.6" r=".51" fill="#000080"/>
<circle cx="73.6" cy="112.6" r=".51" fill="none" stroke="#000080" stroke-width=".21"/>
<path d="M73.6 107.5h35.6v43.2h147.2" fill="none" stroke="#6fa8dc" stroke-width=".25"/>
<circle cx="73.6" cy="107.5" r=".51" fill="#000080"/>
<circle cx="73.6" cy="107.5" r=".51" fill="none" stroke="#000080" stroke-width=".21"/>
<path d="M73.6 102.4h43.2v20.3h25.4" fill="none" stroke="#6fa8dc" stroke-width=".25"/>
<circle cx="73.6" cy="102.4" r=".51" fill="#000080"/>
<circle cx="73.6" cy="102.4" r=".51" fill="none" stroke="#000080" stroke-width=".21"/>
<path d="M73.6 97.3h50.8v15.3h17.8" fill="none" stroke="#6fa8dc" stroke-width=".25"/>
<circle cx="73.6" cy="97.3" r=".51" fill="#000080"/>
<circle cx="73.6" cy="97.3" r=".51" fill="none" stroke="#000080" stroke-width=".21"/>
<path d="M139.6 87.2h-10.1v2.5h-55.9" fill="none" stroke="#6fa8dc" stroke-width=".25"/>
<circle cx="73.6" cy="89.7" r=".51" fill="#000080"/>
<circle cx="73.6" cy="89.7" r=".51" fill="none" stroke="#000080" stroke-width=".21"/>
<path d="M76.2 51.6v2.6h-2.6" fill="none" stroke="#000080" stroke-width=".25"/>
<circle cx="76.2" cy="51.6" r=".51" fill="#000080"/>
<circle cx="76.2" cy="51.6" r=".51" fill="none" stroke="#000080" stroke-width=".21"/>
<path d="M137.1 99.9h2.5" fill="none" stroke="#000080" stroke-width=".25"/>
<circle cx="137.1" cy="99.9" r=".51" fill="#000080"/>
<circle cx="137.1" cy="99.9" r=".51" fill="none" stroke="#000080" stroke-width=".21"/>
<path d="M137.1 89.7h2.5" fill="none" stroke="#000080" stroke-width=".25"/>
<circle cx="137.1" cy="89.7" r=".51" fill="#000080"/>
<circle cx="137.1" cy="89.7" r=".51" fill="none" stroke="#000080" stroke-width=".21"/>
<path d="M139.6 74.5h-2.5v25.4" fill="none" stroke="#000080" stroke-width=".25"/>
<circle cx="137.1" cy="89.7" r=".51" fill="#000080"/>
<circle cx="137.1" cy="89.7" r=".51" fill="none" stroke="#000080" stroke-width=".21"/>
<circle cx="137.1" cy="99.9" r=".51" fill="#000080"/>
<circle cx="137.1" cy="99.9" r=".51" fill="none" stroke="#000080" stroke-width=".21"/>
<path d="M220.9 31.3h15.2M236.1 33.9h-2.5v2.5M231 74.5h17.8M231 89.7h17.8M139.6 132.9h2.6" fill="none" stroke="#000080" stroke-width=".25"/>
<path d="M149.8 72h43.2M231 72h25.4M149.8 97.3h106.6M149.8 87.2h43.2M231 87.2h25.4M152.3 117.7h104.1M152.3 163.4h104.1" fill="none" stroke="#cbdaff" stroke-width="1.3"/>
<g fill="none" stroke="#adbce7" stroke-width=".38">
<path d="M150.3 71.5l1 .9M152.8 71.5l1 .9M155.4 71.5l1 .9M157.9 71.5l1 .9M160.4 71.5l1.1 .9M163 71.5l1 .9M165.5 71.5l1 .9M168.1 71.5l1 .9M170.6 71.5l1 .9M173.1 71.5l1.1 .9M175.7 71.5l1 .9M178.2 71.5l1 .9"/>
<path d="M180.8 71.5l1 .9M183.3 71.5l1 .9M185.8 71.5l1.1 .9M188.4 71.5l1 .9M190.9 71.5l1 .9M231.5 71.5l1.1 .9M234.1 71.5l1 .9M236.6 71.5l1 .9M239.2 71.5l1 .9M241.7 71.5l1 .9M244.2 71.5l1.1 .9M246.8 71.5l1 .9"/>
<path d="M249.3 71.5l1 .9M251.8 71.5l1.1 .9M254.4 71.5l1 .9M150.3 96.9l1 .9M150.3 86.7l1 .9M152.8 96.9l1 .9M152.8 86.7l1 .9M155.4 96.9l1 .9M155.4 86.7l1 .9M157.9 96.9l1 .9M157.9 86.7l1 .9M160.4 96.9l1.1 .9"/>
<path d="M160.4 86.7l1.1 .9M163 96.9l1 .9M163 86.7l1 .9M165.5 96.9l1 .9M165.5 86.7l1 .9M168.1 96.9l1 .9M168.1 86.7l1 .9M170.6 96.9l1 .9M170.6 86.7l1 .9M173.1 96.9l1.1 .9M173.1 86.7l1.1 .9M175.7 96.9l1 .9"/>
<path d="M175.7 86.7l1 .9M178.2 96.9l1 .9M178.2 86.7l1 .9M180.8 96.9l1 .9M180.8 86.7l1 .9M183.3 96.9l1 .9M183.3 86.7l1 .9M185.8 96.9l1.1 .9M185.8 86.7l1.1 .9M188.4 96.9l1 .9M188.4 86.7l1 .9M190.9 96.9l1 .9"/>
<path d="M190.9 86.7l1 .9M193.5 96.9l1 .9M196 96.9l1 .9M198.5 96.9l1.1 .9M201.1 96.9l1 .9M203.6 96.9l1 .9M206.1 96.9l1.1 .9M208.7 96.9l1 .9M211.2 96.9l1 .9M213.8 96.9l1 .9M216.3 96.9l1 .9M218.8 96.9l1.1 .9"/>
<path d="M221.4 96.9l1 .9M223.9 96.9l1 .9M226.5 96.9l1 .9M229 96.9l1 .9M231.5 86.7l1.1 .9M231.5 96.9l1.1 .9M234.1 86.7l1 .9M234.1 96.9l1 .9M236.6 86.7l1 .9M236.6 96.9l1 .9M239.2 86.7l1 .9M239.2 96.9l1 .9"/>
<path d="M241.7 86.7l1 .9M241.7 96.9l1 .9M244.2 86.7l1.1 .9M244.2 96.9l1.1 .9M246.8 86.7l1 .9M246.8 96.9l1 .9M249.3 86.7l1 .9M249.3 96.9l1 .9M251.8 86.7l1.1 .9M251.8 96.9l1.1 .9M254.4 86.7l1 .9M254.4 96.9l1 .9"/>
<path d="M152.8 117.2l1 .9M155.4 117.2l1 .9M157.9 117.2l1 .9M160.4 117.2l1.1 .9M163 117.2l1 .9M165.5 117.2l1 .9M168.1 117.2l1 .9M170.6 117.2l1 .9M173.1 117.2l1.1 .9M175.7 117.2l1 .9M178.2 117.2l1 .9M180.8 117.2l1 .9"/>
<path d="M183.3 117.2l1 .9M185.8 117.2l1.1 .9M188.4 117.2l1 .9M190.9 117.2l1 .9M193.5 117.2l1 .9M196 117.2l1 .9M198.5 117.2l1.1 .9M201.1 117.2l1 .9M203.6 117.2l1 .9M206.1 117.2l1.1 .9M208.7 117.2l1 .9M211.2 117.2l1 .9"/>
<path d="M213.8 117.2l1 .9M216.3 117.2l1 .9M218.8 117.2l1.1 .9M221.4 117.2l1 .9M223.9 117.2l1 .9M226.5 117.2l1 .9M229 117.2l1 .9M231.5 117.2l1.1 .9M234.1 117.2l1 .9M236.6 117.2l1 .9M239.2 117.2l1 .9M241.7 117.2l1 .9"/>
<path d="M244.2 117.2l1.1 .9M246.8 117.2l1 .9M249.3 117.2l1 .9M251.8 117.2l1.1 .9M254.4 117.2l1 .9M152.8 162.9l1 .9M155.4 162.9l1 .9M157.9 162.9l1 .9M160.4 162.9l1.1 .9M163 162.9l1 .9M165.5 162.9l1 .9M168.1 162.9l1 .9"/>
<path d="M170.6 162.9l1 .9M173.1 162.9l1.1 .9M175.7 162.9l1 .9M178.2 162.9l1 .9M180.8 162.9l1 .9M183.3 162.9l1 .9M185.8 162.9l1.1 .9M188.4 162.9l1 .9M190.9 162.9l1 .9M193.5 162.9l1 .9M196 162.9l1 .9M198.5 162.9l1.1 .9"/>
<path d="M201.1 162.9l1 .9M203.6 162.9l1 .9M206.1 162.9l1.1 .9M208.7 162.9l1 .9M211.2 162.9l1 .9M213.8 162.9l1 .9M216.3 162.9l1 .9M218.8 162.9l1.1 .9M221.4 162.9l1 .9M223.9 162.9l1 .9M226.5 162.9l1 .9M229 162.9l1 .9"/>
<path d="M231.5 162.9l1.1 .9M234.1 162.9l1 .9M236.6 162.9l1 .9M239.2 162.9l1 .9M241.7 162.9l1 .9M244.2 162.9l1.1 .9M246.8 162.9l1 .9M249.3 162.9l1 .9M251.8 162.9l1.1 .9M254.4 162.9l1 .9"/>
</g>
<path d="M149.8 72h43.2M231 72h25.4M149.8 97.3h106.6M149.8 87.2h43.2M231 87.2h25.4M152.3 117.7h104.1M152.3 163.4h104.1" fill="none" stroke="#adbce7" stroke-width=".25"/>
<path d="M71.1 69.4h35.5v10.2h-35.5z" fill="#fff"/>
<path d="M71.1 69.4h35.5v10.2h-35.5z" fill="none" stroke="#fff" stroke-width=".21"/>
<text font-size="3.4" x="147.9" y="184.8">Title USV RS485 Slave: IO Conector</text>
<text font-size="2.8" fill="#000080" x="174.5" y="189.4">6</text>
<g font-size="2.3">
<text x="38.2" y="11.8">1</text>
<text x="111" y="11.8">2</text>
<text x="184.1" y="11.8">3</text>
<text x="256.9" y="11.8">4</text>
<text x="4.3" y="33.4">A</text>
<text x="291.1" y="33.4">A</text>
<text x="22.5" y="51.2">1</text>
<text x="35" y="53.7">2</text>
<text x="70.6" y="53.7">2</text>
<text x="70.6" y="51.2">1</text>
<text x="22.4" y="56.2">3</text>
<text x="35" y="58.8">4</text>
<text x="70.6" y="56.2">3</text>
<text x="70.6" y="58.8">4</text>
<text x="71.1" y="71.5">Die VCC_IO Spannung ist der Input-,</text>
<text x="71.1" y="74">Output-Referenzspannungspegel und</text>
<text x="71.1" y="76.6">darf nur zwischen 1.8V und 5V</text>
<text x="4.4" y="81.6">B</text>
<text x="71.1" y="79.1">liegen!</text>
<text x="291.2" y="81.6">B</text>
<text x="22.4" y="89.2">3</text>
<text x="22.5" y="84.2">1</text>
<text x="35" y="86.7">2</text>
<text x="70.6" y="86.7">2</text>
<text x="70.6" y="84.2">1</text>
<text x="70.6" y="89.2">3</text>
<text x="22.4" y="94.3">5</text>
<text x="35" y="91.8">4</text>
<text x="70.6" y="91.8">4</text>
<text x="70.6" y="94.3">5</text>
<text x="22.3" y="99.4">7</text>
<text x="35" y="96.9">6</text>
<text x="35" y="101.9">8</text>
<text x="70.6" y="96.9">6</text>
<text x="70.6" y="99.4">7</text>
<text x="70.6" y="101.9">8</text>
<text x="22.3" y="104.5">9</text>
<text x="35" y="107">10</text>
<text x="70.6" y="104.5">9</text>
<text x="70.6" y="107">10</text>
<text x="21.3" y="109.6">11</text>
<text x="35" y="112.1">12</text>
<text x="70.6" y="109.6">11</text>
<text x="70.6" y="112.1">12</text>
<text x="4.4" y="129.9">C</text>
<text x="291.2" y="129.9">C</text>
<text x="4.3" y="178.1">D</text>
<text x="291.2" y="178.1">D</text>
<text x="148.5" y="189.5">Size: A4</text>
<text x="166.3" y="189.5">Number:</text>
<text x="181.5" y="189.5">Revision:2301 [No modification]</text>
<text x="148.5" y="193.3">Date: 01.10.2021</text>
<text x="148.5" y="195.9">File:</text>
<text x="170.1" y="193.3">Time: 13:59:35</text>
<text x="189.1" y="193.3">Sheet6</text>
<text x="197.8" y="193.3">of 8</text>
<text x="38.2" y="199.7">1</text>
<text x="111" y="199.7">2</text>
<text x="184.1" y="199.7">3</text>
<text x="256.9" y="199.7">4</text>
</g>
<g font-size="2.3" fill="#000080">
<text x="212.5" y="28.1">D1</text>
<text x="236.1" y="28.3">VCC</text>
<text x="212.5" y="36.2">PMEG3015EH</text>
<text x="25.1" y="48.4">J3</text>
<text x="63.2" y="48.4">J4</text>
<text x="139.6" y="68.9">VCC</text>
<text x="193" y="66.4">ID1</text>
<text x="193" y="68.9">LTC4411</text>
<text x="25.1" y="81.4">J5</text>
<text x="63.2" y="81.4">J6</text>
<text x="193" y="81.6">ID2</text>
<text x="139.6" y="84.2">VCC</text>
<text x="193" y="84.2">LTC4411</text>
<text x="139.6" y="94.3">VCC</text>
<text x="142.2" y="109.6">UART</text>
<text x="139.6" y="157.8">Error_Out</text>
<text x="212" y="183.2">Ernst-Abbe-Hochschule Jena</text>
<text x="212" y="185.7">FB Maschinenbau</text>
<text x="212" y="188.3">Carl-Zeiss-Promenade 2</text>
<text x="212" y="190.8">07745 Jena</text>
<text x="154.9" y="195.9">D:\FG_Mechatronik\01_Mitarbeiter\02_Franke\Altium\USV_RS485_Slave\USV_RS485_Slave_Conector.SchDoc</text>
<text x="212" y="193.3">Germany</text>
</g>
<g font-size="2.3" fill="#003a70">
<text x="237.4" y="32.1">VCC</text>
<text x="237.4" y="34.7">GND</text>
<text x="140.9" y="72.7">VCC</text>
<text x="140.9" y="75.3">GND</text>
<text x="140.9" y="88">VCC</text>
<text x="140.9" y="90.5">GND</text>
<text x="140.9" y="98.1">VCC</text>
<text x="140.9" y="100.7">GND</text>
<text x="143.4" y="113.4">TX</text>
<text x="143.4" y="118.4">RX</text>
<text x="143.4" y="123.5">CTS</text>
<text x="143.4" y="128.6">RTS</text>
<text x="143.4" y="133.7">GND</text>
<text x="140.9" y="161.6">Error1</text>
<text x="140.9" y="166.7">Error2</text>
</g>
<g font-size="2.3" fill="#800000">
<text x="258.9" y="32.1">Power_12</text>
<text x="231.1" y="43.5">GND</text>
<text x="81.2" y="51.2">+12_O</text>
<text x="198" y="72.7">Kathode</text>
<text x="217.8" y="75.3">Stat_Out</text>
<text x="219.9" y="72.7">Anode</text>
<text x="236.1" y="74">ID1_Stat_Out</text>
<text x="258.9" y="72.7">Power_5</text>
<text x="81.2" y="89.2">+3.3_O</text>
<text x="81.2" y="84.2">+5_O</text>
<text x="198" y="88">Kathode</text>
<text x="219.9" y="88">Anode</text>
<text x="236.1" y="89.2">ID2_Stat_Out</text>
<text x="258.9" y="88">Power_3</text>
<text x="81.2" y="94.3">VCC_IO</text>
<text x="217.8" y="90.5">Stat_Out</text>
<text x="81.2" y="96.9">TX_O</text>
<text x="81.2" y="99.4">RX_I</text>
<text x="81.2" y="101.9">CTS_I</text>
<text x="258.9" y="98.1">VCC_IO</text>
<text x="81.2" y="104.5">RTR_O</text>
<text x="81.2" y="107">IRQ_I</text>
<text x="134.7" y="107">GND</text>
<text x="81.2" y="109.6">ERROR1_O</text>
<text x="81.2" y="112.1">ERROR2_O</text>
<text x="258.9" y="118.4">UART</text>
<text x="38.2" y="132.4">GND</text>
<text x="137.2" y="140">GND</text>
<text x="258.9" y="151.4">IRQ</text>
<text x="258.9" y="164.1">ERROR_OUT</text>
</g>
<g font-size="1.8" fill="#000080">
<text x="25.1" y="63.7">690367290476</text>
<text x="63.2" y="63.7">61000411921</text>
<text x="25.1" y="117">690367291276</text>
<text x="63.2" y="117">61001211921</text>
</g>
</svg>
